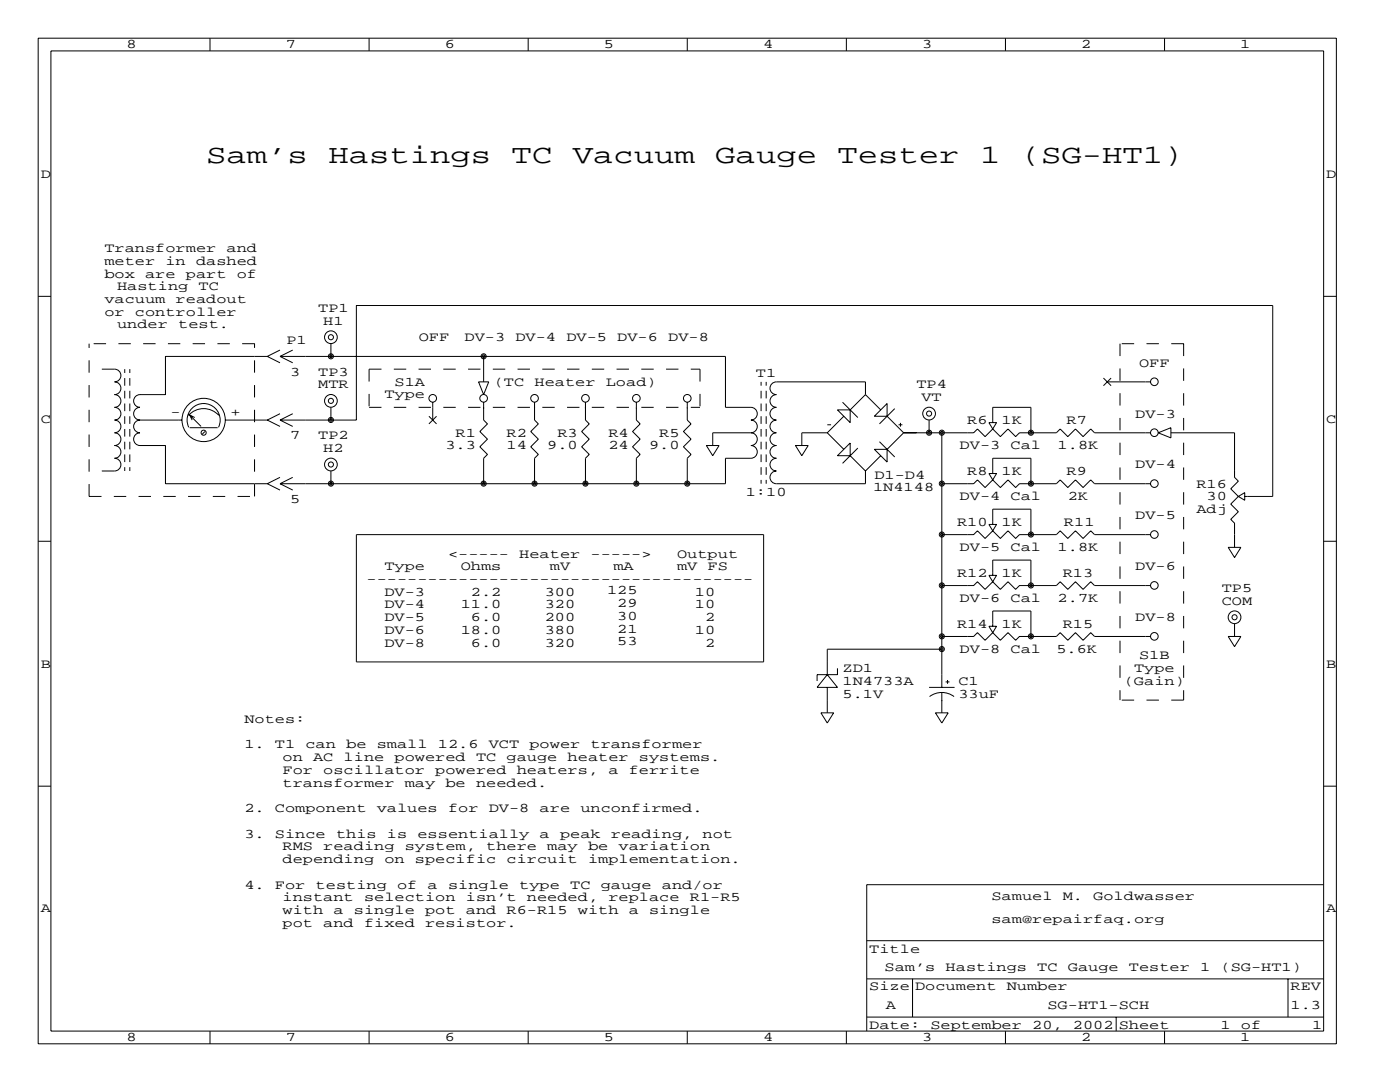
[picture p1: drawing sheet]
<svg xmlns="http://www.w3.org/2000/svg" width="279mm" height="216mm" viewBox="0 0 279 216" stroke-linecap="round" stroke-linejoin="round" font-family="sans-serif">
<g fill="none" stroke="#000" stroke-width=".2">
<path d="M7.6 7.6h259.1v200.7h-259.1zM10.2 10.2h254v195.5h-254zM41.9 7.6v2.6M73.7 7.6v2.6M105.4 7.6v2.6M137.2 7.6v2.6M168.9 7.6v2.6M200.7 7.6v2.6M232.4 7.6v2.6M7.6 59.1h2.6M264.2 59.1h2.5M20.3 73.7h2.6a1.27 1.27 0 0 1 1.2 1.2 1.27 1.27 0 0 1-1.2 1.3 1.27 1.27 0 0 1 1.2 1.3 1.27 1.27 0 0 1-1.2 1.2 1.27 1.27 0 0 1 1.2 1.3 1.27 1.27 0 0 1-1.2 1.3 1.27 1.27 0 0 1 1.2 1.3 1.27 1.27 0 0 1-1.2 1.2 1.27 1.27 0 0 1 1.2 1.3 1.27 1.27 0 0 1-1.2 1.3 1.27 1.27 0 0 1 1.2 1.2 1.27 1.27 0 0 1-1.2 1.3 1.27 1.27 0 0 1 1.2 1.3 1.27 1.27 0 0 1-1.2 1.2 1.27 1.27 0 0 1 1.2 1.3 1.27 1.27 0 0 1-1.2 1.3h-2.6"/>
<path d="M24.9 73.7v.7M24.9 75.4v1.6M24.9 78v1.5M25.9 73.7v.7M25.9 75.4v1.6M25.9 78v1.5M53.3 71.1h-20.3v7.6h-5.1a1.27 1.27 0 0 0-1.2 1.3 1.27 1.27 0 0 0 1.2 1.3 1.27 1.27 0 0 0-1.2 1.3 1.27 1.27 0 0 0 1.2 1.2M53.3 71.1l2.6 1.3M55.9 71.1h88.9v10.2h5.1a1.27 1.27 0 0 1 1.2 1.3 1.27 1.27 0 0 1-1.2 1.2 1.27 1.27 0 0 1 1.2 1.3 1.27 1.27 0 0 1-1.2 1.3M55.9 69.8l-2.6 1.3M55.9 71.1l2.5 1.3M58.4 69.8l-2.5 1.3"/>
<path d="M66 68.6v2.5M95.5 76.2h2l-1 2.5zM96.5 71.1v5.1M151.9 76.2v.8M151.9 78v1.5M152.9 76.2v.8M152.9 78v1.5M172.7 78.7v-2.5h-17.8a1.27 1.27 0 0 0-1.2 1.3 1.27 1.27 0 0 0 1.2 1.2 1.27 1.27 0 0 0-1.2 1.3 1.27 1.27 0 0 0 1.2 1.3 1.27 1.27 0 0 0-1.2 1.2 1.27 1.27 0 0 0 1.2 1.3 1.27 1.27 0 0 0-1.2 1.3 1.27 1.27 0 0 0 1.2 1.3 1.27 1.27 0 0 0-1.2 1.2 1.27 1.27 0 0 0 1.2 1.3 1.27 1.27 0 0 0-1.2 1.3 1.27 1.27 0 0 0 1.2 1.2 1.27 1.27 0 0 0-1.2 1.3 1.27 1.27 0 0 0 1.2 1.3 1.27 1.27 0 0 0-1.2 1.3 1.27 1.27 0 0 0 1.2 1.2h17.8v-2.5M172.7 78.7l-3 3.1M172.7 78.7l3.1 3.1M220.2 75.4l1.5 1.6M221 76.2h8.6"/>
<path d="M221.7 75.4l-1.5 1.6M24.9 80.5v1.5M24.9 83.1v1.5M24.9 85.6v1.5M24.9 88.1v1.6M24.9 90.7v1.5M24.9 93.2v.8M25.9 80.5v1.5M25.9 83.1v1.5M25.9 85.6v1.5M25.9 88.1v1.6M25.9 90.7v1.5"/>
<path d="M25.9 93.2v.8M27.9 83.8a1.27 1.27 0 0 0-1.2 1.3 1.27 1.27 0 0 0 1.2 1.3 1.27 1.27 0 0 0-1.2 1.2 1.27 1.27 0 0 0 1.2 1.3h5.1v7.6h20.3M27.9 83.8h8.4M37.6 82.9a4.1 4.1 0 0 1 6.1 0M37.7 85.3a3.3 3.3 0 0 1 2.9-4.8 3.3 3.3 0 0 1 3 4.8M37.8 82.8l2.3 2.3M37.8 82.8l1.1 .5M37.8 82.8l.6 1M37.8 85.3h5.6M40.9 86.1l-.5 .5M45 83.8h8.3M53.3 83.8l2.6 1.3"/>
<path d="M53.3 96.5l2.6 1.3M55.9 83.8h15.2v-22.8h182.9v38.1h-5.6M55.9 82.5l-2.6 1.3M55.9 95.2l-2.6 1.3M55.9 83.8l2.5 1.3M55.9 96.5l2.5 1.3M58.4 82.5l-2.5 1.3M58.4 95.2l-2.5 1.3M66 81.3v2.5M66 94v2.5M85.6 83.1l1.5 1.5M86.4 80.3v3.5"/>
<path d="M87.1 83.1l-1.5 1.5M96.5 81.3h.1M96.5 80.3v3.5l.8 .8-1.5 1.5 1.5 1.5-1.5 1.6 1.5 1.5-.8 .7v5.1M106.7 81.3h.1M106.7 80.3v3.5l.7 .8-1.5 1.5 1.5 1.5-1.5 1.6 1.5 1.5-.7 .7v5.1M116.8 81.3h.1M116.8 80.3v3.5l.8 .8-1.5 1.5 1.5 1.5-1.5 1.6 1.5 1.5-.8 .7v5.1M127 81.3h.1M127 80.3v3.5l.8 .8-1.6 1.5 1.6 1.5-1.6 1.6 1.6 1.5-.8 .7v5.1M137.2 81.3h.1M137.2 80.3v3.5l.7 .8-1.5 1.5 1.5 1.5-1.5 1.6 1.5 1.5-.7 .7v5.1M141 88.9h2.5l-1.3 2z"/>
<path d="M149.9 86.4a1.27 1.27 0 0 1 1.2 1.2 1.27 1.27 0 0 1-1.2 1.3 1.27 1.27 0 0 1 1.2 1.3 1.27 1.27 0 0 1-1.2 1.2h-5.1v5.1h-88.9M149.9 86.4h-7.7v2.5M151.9 80.5v1.5M151.9 83.1v1.5M151.9 85.6v1.5M151.9 88.1v1.6M151.9 90.7v1.5M151.9 93.2v1.5M151.9 95.8v.7M152.9 80.5v1.5M152.9 83.1v1.5M152.9 85.6v1.5"/>
<path d="M152.9 88.1v1.6M152.9 90.7v1.5M152.9 93.2v1.5M152.9 95.8v.7M158.7 88.9h2.6l-1.3 2zM165.1 86.4h-5.1v2.5M165.1 86.4l3.3 3.3M165.1 84.8h.8M167.1 81.8h2.6v2.5zM168.1 80.3l3.1 3M168.4 83.1l-3.3 3.3M169.7 88.4v2.5h-2.6z"/>
<path d="M169.7 90.9l3 3.1M171.2 89.4l-3.1 3.1M174.5 89.7h2.5v2.5zM175.5 88.1l3.1 3.1M175.8 90.9l-3.1 3.1M177 80.5v2.6h-2.5zM177 83.1l3.3 3.3M178.6 81.5l-3.1 3.1M179.3 84.8h.8M179.7 84.4v.7M180.3 86.4l-3.3 3.3M185.4 83.8v2.6"/>
<path d="M188 86.4v50.8M197.4 84.3h1.5l-.8 1.3zM197.4 94.5h1.5l-.8 1.3zM198.1 95.8l-1.5 1.5-1.5-1.5-.8 .7h-6.3M198.1 95.8l1.5 1.5 1.6-1.5 1.5 1.5 .8-.8h7.3l.8-.7 1.5 1.5 1.5-1.5 1.6 1.5 1.5-1.5 .7 .7h11.2M198.1 85.6l-1.5 1.5-1.5-1.5-.8 .8h-14M198.1 85.6l1.5 1.5 1.6-1.5 1.5 1.5 .8-.7h7.3l.8-.8 1.5 1.5 1.5-1.5 1.6 1.5 1.5-1.5 .7 .8h11.2M198.1 84.3v-3h7.6v5.1M198.1 94.5v-3.1h7.6v5.1M231.1 86.4l2.6-1.1v2.1zM233.7 86.4h12.7v8.8l.7 .8-1.5 1.5 1.5 1.6M247.1 99.1l-1.5 1.5 1.5 1.5-1.5 1.5 .8 .8v4.8"/>
<path d="M247.1 99.1l1.3-.8v1.5zM7.6 108h2.6M71.1 106.7h81.3v25.4h-81.3zM197.4 104.6h1.5l-.8 1.3zM197.4 114.8h1.5l-.8 1.3zM198.1 104.6v-3h7.6v5.1M198.1 114.8v-3h7.6v5M198.1 105.9l-1.5 1.5-1.5-1.5-.8 .8h-6.3M198.1 105.9l1.5 1.5 1.6-1.5 1.5 1.5 .8-.7h7.3l.8-.8 1.5 1.5 1.5-1.5 1.6 1.5 1.5-1.5 .7 .8h11.2M198.1 116.1l-1.5 1.5-1.5-1.5-.8 .7h-6.3M198.1 116.1l1.5 1.5 1.6-1.5 1.5 1.5 .8-.8h7.3l.8-.7 1.5 1.5 1.5-1.5 1.6 1.5 1.5-1.5 .7 .7h11.2M245.1 109.2h2.5l-1.2 2.1z"/>
<path d="M264.2 108h2.5M165.1 134.6l2 2.6h-4zM165.1 137.2v5M167.1 133.3v1.3h-4v1.3M185.4 137.2h5.1M185.5 139a4.1 4.1 0 0 1 4.9 0M188 139.7h.1M188 138.2v4M188 129.5h-22.9v5.1M188.7 136.1h.8M189.1 135.7v.7M197.4 125h1.5l-.8 1.2z"/>
<path d="M198.1 125v-3.1h7.6v5.1M198.1 126.2l-1.5 1.6-1.5-1.6-.8 .8h-6.3M198.1 126.2l1.5 1.6 1.6-1.6 1.5 1.6 .8-.8h7.3l.8-.8 1.5 1.6 1.5-1.6 1.6 1.6 1.5-1.6 .7 .8h11.2M245.1 127h2.5l-1.2 2zM246.4 124.5v2.5M7.6 156.9h2.6M163.8 142.2h2.6l-1.3 2.1zM186.7 142.2h2.5l-1.2 2.1zM264.2 156.9h2.5M264.2 176.5h-91.2v29.2M173 195.3h91.2M173 187.7h91.2"/>
<path d="M182.1 195.3v7.6M257 195.3v7.6M41.9 205.7v2.6M73.7 205.7v2.6M105.4 205.7v2.6M137.2 205.7v2.6M168.9 205.7v2.6M173 202.9h91.2M200.7 205.7v2.6M222.8 202.9v2.8M232.4 205.7v2.6"/>
<circle cx="66" cy="80" r="1.27"/>
<circle cx="66" cy="67.3" r="1.27"/>
<circle cx="66" cy="71.1" r=".51"/>
<circle cx="66" cy="80" r=".51"/>
<circle cx="66" cy="67.3" r=".51"/>
<circle cx="66" cy="71.1" r=".25"/>
<circle cx="86.4" cy="79.5" r=".76"/>
<circle cx="96.5" cy="71.1" r=".51"/>
<circle cx="96.5" cy="79.5" r=".76"/>
<circle cx="96.5" cy="71.1" r=".25"/>
<circle cx="106.7" cy="79.5" r=".76"/>
<circle cx="116.8" cy="79.5" r=".76"/>
<circle cx="127" cy="79.5" r=".76"/>
<circle cx="137.2" cy="79.5" r=".76"/>
<circle cx="230.4" cy="76.2" r=".76"/>
<circle cx="40.6" cy="83.8" r="4.3"/>
<circle cx="40.6" cy="86.3" r=".51"/>
<circle cx="66" cy="92.7" r="1.27"/>
<circle cx="66" cy="92.7" r=".51"/>
<circle cx="66" cy="96.5" r=".51"/>
<circle cx="66" cy="83.8" r=".51"/>
<circle cx="66" cy="96.5" r=".25"/>
<circle cx="66" cy="83.8" r=".25"/>
<circle cx="96.5" cy="96.5" r=".51"/>
<circle cx="96.5" cy="96.5" r=".25"/>
<circle cx="106.7" cy="96.5" r=".51"/>
<circle cx="106.7" cy="96.5" r=".25"/>
<circle cx="116.8" cy="96.5" r=".51"/>
<circle cx="116.8" cy="96.5" r=".25"/>
<circle cx="127" cy="96.5" r=".51"/>
<circle cx="127" cy="96.5" r=".25"/>
<circle cx="137.2" cy="96.5" r=".51"/>
<circle cx="137.2" cy="96.5" r=".25"/>
<circle cx="185.4" cy="82.5" r=".51"/>
<circle cx="185.4" cy="86.3" r=".51"/>
<circle cx="185.4" cy="82.5" r="1.27"/>
<circle cx="185.4" cy="86.3" r=".25"/>
<circle cx="188" cy="96.5" r=".51"/>
<circle cx="188" cy="86.3" r=".51"/>
<circle cx="188" cy="96.5" r=".25"/>
<circle cx="188" cy="86.3" r=".25"/>
<circle cx="205.7" cy="96.5" r=".51"/>
<circle cx="205.7" cy="86.3" r=".51"/>
<circle cx="205.7" cy="96.5" r=".25"/>
<circle cx="205.7" cy="86.3" r=".25"/>
<circle cx="230.4" cy="96.5" r=".76"/>
<circle cx="230.4" cy="86.3" r=".76"/>
<circle cx="188" cy="106.7" r=".51"/>
<circle cx="188" cy="116.8" r=".51"/>
<circle cx="188" cy="106.7" r=".25"/>
<circle cx="188" cy="116.8" r=".25"/>
<circle cx="205.7" cy="106.7" r=".51"/>
<circle cx="205.7" cy="116.8" r=".51"/>
<circle cx="205.7" cy="106.7" r=".25"/>
<circle cx="205.7" cy="116.8" r=".25"/>
<circle cx="230.4" cy="106.7" r=".76"/>
<circle cx="230.4" cy="116.8" r=".76"/>
<circle cx="188" cy="127" r=".51"/>
<circle cx="188" cy="129.5" r=".51"/>
<circle cx="188" cy="127" r=".25"/>
<circle cx="188" cy="129.5" r=".25"/>
<circle cx="205.7" cy="127" r=".51"/>
<circle cx="205.7" cy="127" r=".25"/>
<circle cx="230.4" cy="127" r=".76"/>
<circle cx="246.4" cy="123.2" r="1.27"/>
<circle cx="246.4" cy="123.2" r=".51"/>
</g>
<path d="M50.8 68.6h-33M73.7 73.7h66M73.7 73.7v7.6M139.7 73.7v7.6M223.5 68.6v71.1M236.2 68.6h-12.7M236.2 68.6v71.1M17.8 99.1h33M17.8 99.1v-30.5M50.8 99.1v-30.5M73.7 81.3h66M236.2 139.7h-12.7" fill="none" stroke="#000" stroke-width=".2" stroke-dasharray="2.5" stroke-linecap="butt"/>
<g font-size="5.3">
<text x="41.1" y="32.5">Sam’s</text>
<text x="65.5" y="32.5">Hastings</text>
<text x="102.1" y="32.5">TC</text>
<text x="114.3" y="32.5">Vacuum</text>
<text x="142.7" y="32.5">Gauge</text>
<text x="167.1" y="32.5">Tester</text>
<text x="195.6" y="32.5">1</text>
<text x="203.7" y="32.5">(SG-HT1)</text>
</g>
<g font-size="2.6">
<text x="25.3" y="9.7">8</text>
<text x="57" y="9.7">7</text>
<text x="88.8" y="9.7">6</text>
<text x="120.5" y="9.7">5</text>
<text x="152.3" y="9.7">4</text>
<text x="184" y="9.7">3</text>
<text x="215.8" y="9.7">2</text>
<text x="247.5" y="9.7">1</text>
<text x="8.1" y="35.5">D</text>
<text x="264.7" y="35.5">D</text>
<text x="20.8" y="50.3">Transformer</text>
<text x="20.8" y="52.8">meter</text>
<text x="33" y="52.8">in</text>
<text x="39.1" y="52.8">dashed</text>
<text x="45.2" y="50.3">and</text>
<text x="20.8" y="55.4">box</text>
<text x="23.4" y="57.9">Hasting</text>
<text x="29" y="55.4">are</text>
<text x="37.1" y="55.4">part</text>
<text x="39.6" y="57.9">TC</text>
<text x="47.2" y="55.4">of</text>
<text x="20.8" y="60.5">vacuum</text>
<text x="20.8" y="63">or</text>
<text x="23.4" y="65.5">under</text>
<text x="26.9" y="63">controller</text>
<text x="35.1" y="60.5">readout</text>
<text x="35.6" y="65.5">test.</text>
<text x="63.5" y="62.2">TP1</text>
<text x="64.5" y="64.8">H1</text>
<text x="57.1" y="68.6">P1</text>
<text x="83.6" y="68.1">OFF</text>
<text x="92.7" y="68.1">DV-3</text>
<text x="102.9" y="68.1">DV-4</text>
<text x="113" y="68.1">DV-5</text>
<text x="123.2" y="68.1">DV-6</text>
<text x="133.3" y="68.1">DV-8</text>
<text x="57.9" y="74.9">3</text>
<text x="63.5" y="74.9">TP3</text>
<text x="63.5" y="77.5">MTR</text>
<text x="78.7" y="77">S1A</text>
<text x="98.6" y="77">(TC</text>
<text x="106.7" y="77">Heater</text>
<text x="120.9" y="77">Load)</text>
<text x="150.9" y="75.2">T1</text>
<text x="182.9" y="77.5">TP4</text>
<text x="227.3" y="73.2">OFF</text>
<text x="34" y="83.1">-</text>
<text x="46" y="83.1">+</text>
<text x="76.7" y="79.5">Type</text>
<text x="183.9" y="80">VT</text>
<text x="226.6" y="83.3">DV-3</text>
<text x="8.1" y="84.3">C</text>
<text x="57.9" y="87.6">7</text>
<text x="63.5" y="87.6">TP2</text>
<text x="88.9" y="89.7">3.3</text>
<text x="90.9" y="87.1">R1</text>
<text x="101.1" y="87.1">R2</text>
<text x="101.1" y="89.7">14</text>
<text x="109.2" y="89.7">9.0</text>
<text x="111.3" y="87.1">R3</text>
<text x="121.4" y="87.1">R4</text>
<text x="121.4" y="89.7">24</text>
<text x="129.5" y="89.7">9.0</text>
<text x="131.6" y="87.1">R5</text>
<text x="191.5" y="89.7">DV-3</text>
<text x="193" y="84.6">R6</text>
<text x="199.9" y="84.6">1K</text>
<text x="201.7" y="89.7">Cal</text>
<text x="211.1" y="89.7">1.8K</text>
<text x="212.9" y="84.6">R7</text>
<text x="264.7" y="84.3">C</text>
<text x="64.5" y="90.2">H2</text>
<text x="174.5" y="95.5">D1-D4</text>
<text x="193" y="94.7">R8</text>
<text x="199.9" y="94.7">1K</text>
<text x="212.9" y="94.7">R9</text>
<text x="226.6" y="93.5">DV-4</text>
<text x="57.9" y="100.3">5</text>
<text x="148.8" y="99.1">1:10</text>
<text x="174.2" y="98">1N4148</text>
<text x="191.5" y="99.8">DV-4</text>
<text x="201.7" y="99.8">Cal</text>
<text x="213.1" y="99.8">2K</text>
<text x="238.8" y="97.3">R16</text>
<text x="240.8" y="99.8">30</text>
<text x="191" y="104.9">R10</text>
<text x="199.9" y="104.9">1K</text>
<text x="212.3" y="104.9">R11</text>
<text x="226.6" y="103.6">DV-5</text>
<text x="238.8" y="102.4">Adj</text>
<text x="76.7" y="113.8">Type</text>
<text x="89.4" y="111.3">&lt;-----</text>
<text x="91.9" y="113.8">Ohms</text>
<text x="103.6" y="111.3">Heater</text>
<text x="109.7" y="113.8">mV</text>
<text x="117.9" y="111.3">-----&gt;</text>
<text x="122.4" y="113.8">mA</text>
<text x="135.1" y="113.8">mV</text>
<text x="135.1" y="111.3">Output</text>
<text x="141.2" y="113.8">FS</text>
<text x="191.5" y="110">DV-5</text>
<text x="201.7" y="110">Cal</text>
<text x="211.1" y="110">1.8K</text>
<text x="226.6" y="113.8">DV-6</text>
<text x="73.2" y="116.3">--------------------------------------</text>
<text x="76.7" y="118.9">DV-3</text>
<text x="94" y="118.9">2.2</text>
<text x="108.7" y="118.9">300</text>
<text x="121.2" y="118.6">125</text>
<text x="138.7" y="118.9">10</text>
<text x="191" y="115.1">R12</text>
<text x="199.9" y="115.1">1K</text>
<text x="212.1" y="115.1">R13</text>
<text x="243.8" y="118.1">TP5</text>
<text x="76.7" y="121.4">DV-4</text>
<text x="76.7" y="124">DV-5</text>
<text x="91.9" y="121.4">11.0</text>
<text x="94" y="124">6.0</text>
<text x="108.7" y="121.4">320</text>
<text x="108.7" y="124">200</text>
<text x="123.2" y="121.2">29</text>
<text x="123.2" y="123.7">30</text>
<text x="138.7" y="121.4">10</text>
<text x="140.7" y="124">2</text>
<text x="191" y="125.2">R14</text>
<text x="191.5" y="120.1">DV-6</text>
<text x="199.9" y="125.2">1K</text>
<text x="201.7" y="120.1">Cal</text>
<text x="211.1" y="120.1">2.7K</text>
<text x="212.1" y="125.2">R15</text>
<text x="226.6" y="124">DV-8</text>
<text x="243.8" y="120.6">COM</text>
<text x="76.7" y="126.5">DV-6</text>
<text x="76.7" y="129">DV-8</text>
<text x="91.9" y="126.5">18.0</text>
<text x="94" y="129">6.0</text>
<text x="108.7" y="126.5">380</text>
<text x="108.7" y="129">320</text>
<text x="123.2" y="126.2">21</text>
<text x="123.2" y="128.8">53</text>
<text x="138.7" y="126.5">10</text>
<text x="140.7" y="129">2</text>
<text x="191.5" y="130.3">DV-8</text>
<text x="201.7" y="130.3">Cal</text>
<text x="210.8" y="130.3">5.6K</text>
<text x="227.3" y="131.6">S1B</text>
<text x="8.1" y="133.2">B</text>
<text x="168.1" y="134.1">ZD1</text>
<text x="168.1" y="136.7">1N4733A</text>
<text x="191.3" y="136.7">C1</text>
<text x="224.3" y="136.7">(Gain)</text>
<text x="226.3" y="134.1">Type</text>
<text x="264.7" y="133.2">B</text>
<text x="168.1" y="139.2">5.1V</text>
<text x="191.3" y="139.2">33uF</text>
<text x="48.8" y="144.3">Notes:</text>
<text x="48.8" y="149.4">1.</text>
<text x="54.9" y="149.4">T1</text>
<text x="61" y="149.4">can</text>
<text x="69.1" y="149.4">be</text>
<text x="75.2" y="149.4">small</text>
<text x="87.4" y="149.4">12.6</text>
<text x="97.5" y="149.4">VCT</text>
<text x="105.7" y="149.4">power</text>
<text x="117.9" y="149.4">transformer</text>
<text x="56.4" y="151.9">on</text>
<text x="56.4" y="154.4">For</text>
<text x="62.5" y="151.9">AC</text>
<text x="64.5" y="154.4">oscillator</text>
<text x="68.6" y="151.9">line</text>
<text x="78.7" y="151.9">powered</text>
<text x="86.9" y="154.4">powered</text>
<text x="95" y="151.9">TC</text>
<text x="101.1" y="151.9">gauge</text>
<text x="103.1" y="154.4">heaters,</text>
<text x="113.3" y="151.9">heater</text>
<text x="121.4" y="154.4">a</text>
<text x="125.5" y="154.4">ferrite</text>
<text x="127.5" y="151.9">systems.</text>
<text x="56.4" y="157">transformer</text>
<text x="80.8" y="157">may</text>
<text x="88.9" y="157">be</text>
<text x="95" y="157">needed.</text>
<text x="48.8" y="162.1">2.</text>
<text x="48.8" y="167.1">3.</text>
<text x="54.9" y="162.1">Component</text>
<text x="54.9" y="167.1">Since</text>
<text x="67.1" y="167.1">this</text>
<text x="75.2" y="162.1">values</text>
<text x="77.2" y="167.1">is</text>
<text x="83.3" y="167.1">essentially</text>
<text x="89.4" y="162.1">for</text>
<text x="97.5" y="162.1">DV-8</text>
<text x="107.7" y="162.1">are</text>
<text x="107.7" y="167.1">a</text>
<text x="111.8" y="167.1">peak</text>
<text x="115.8" y="162.1">unconfirmed.</text>
<text x="121.9" y="167.1">reading,</text>
<text x="140.2" y="167.1">not</text>
<text x="56.4" y="169.7">RMS</text>
<text x="56.4" y="172.2">depending</text>
<text x="64.5" y="169.7">reading</text>
<text x="76.7" y="172.2">on</text>
<text x="80.8" y="169.7">system,</text>
<text x="82.8" y="172.2">specific</text>
<text x="97" y="169.7">there</text>
<text x="101.1" y="172.2">circuit</text>
<text x="109.2" y="169.7">may</text>
<text x="117.3" y="169.7">be</text>
<text x="117.3" y="172.2">implementation.</text>
<text x="123.4" y="169.7">variation</text>
<text x="48.8" y="177.3">4.</text>
<text x="54.9" y="177.3">For</text>
<text x="56.4" y="179.8">instant</text>
<text x="63" y="177.3">testing</text>
<text x="72.6" y="179.8">selection</text>
<text x="79.2" y="177.3">of</text>
<text x="85.3" y="177.3">a</text>
<text x="89.4" y="177.3">single</text>
<text x="93" y="179.8">isn’t</text>
<text x="103.6" y="177.3">type</text>
<text x="105.2" y="179.8">needed,</text>
<text x="113.8" y="177.3">TC</text>
<text x="119.9" y="177.3">gauge</text>
<text x="121.4" y="179.8">replace</text>
<text x="132.1" y="177.3">and/or</text>
<text x="137.7" y="179.8">R1-R5</text>
<text x="197.9" y="179.6">Samuel</text>
<text x="212.1" y="179.6">M.</text>
<text x="218.2" y="179.6">Goldwasser</text>
<text x="8.1" y="182.1">A</text>
<text x="56.4" y="184.9">pot</text>
<text x="56.4" y="182.4">with</text>
<text x="64.5" y="184.9">and</text>
<text x="66.5" y="182.4">a</text>
<text x="70.6" y="182.4">single</text>
<text x="72.6" y="184.9">fixed</text>
<text x="84.8" y="184.9">resistor.</text>
<text x="84.8" y="182.4">pot</text>
<text x="93" y="182.4">and</text>
<text x="101.1" y="182.4">R6-R15</text>
<text x="115.3" y="182.4">with</text>
<text x="125.5" y="182.4">a</text>
<text x="129.5" y="182.4">single</text>
<text x="197.9" y="184.1">sam@repairfaq.org</text>
<text x="264.7" y="182.1">A</text>
<text x="173.5" y="190.2">Title</text>
<text x="173.5" y="197.6">Size Document</text>
<text x="176.5" y="193.8">Sam’s</text>
<text x="188.7" y="193.8">Hastings</text>
<text x="200.9" y="197.6">Number</text>
<text x="207" y="193.8">TC</text>
<text x="213.1" y="193.8">Gauge</text>
<text x="225.3" y="193.8">Tester</text>
<text x="239.5" y="193.8">1</text>
<text x="243.6" y="193.8">(SG-HT1)</text>
<text x="257.6" y="197.6">REV</text>
<text x="176.8" y="201.4">A</text>
<text x="209" y="201.4">SG-HT1-SCH</text>
<text x="257.6" y="201.4">1.3</text>
<text x="25.3" y="207.8">8</text>
<text x="57" y="207.8">7</text>
<text x="88.8" y="207.8">6</text>
<text x="120.5" y="207.8">5</text>
<text x="152.3" y="207.8">4</text>
<text x="173.5" y="205.2">Date:</text>
<text x="184" y="207.8">3</text>
<text x="185.7" y="205.2">September</text>
<text x="206" y="205.2">20,</text>
<text x="214.1" y="205.2">2002 Sheet</text>
<text x="215.8" y="207.8">2</text>
<text x="243.6" y="205.2">1</text>
<text x="247.5" y="207.8">1</text>
<text x="247.7" y="205.2">of</text>
<text x="261.9" y="205.2">1</text>
</g>
</svg>
